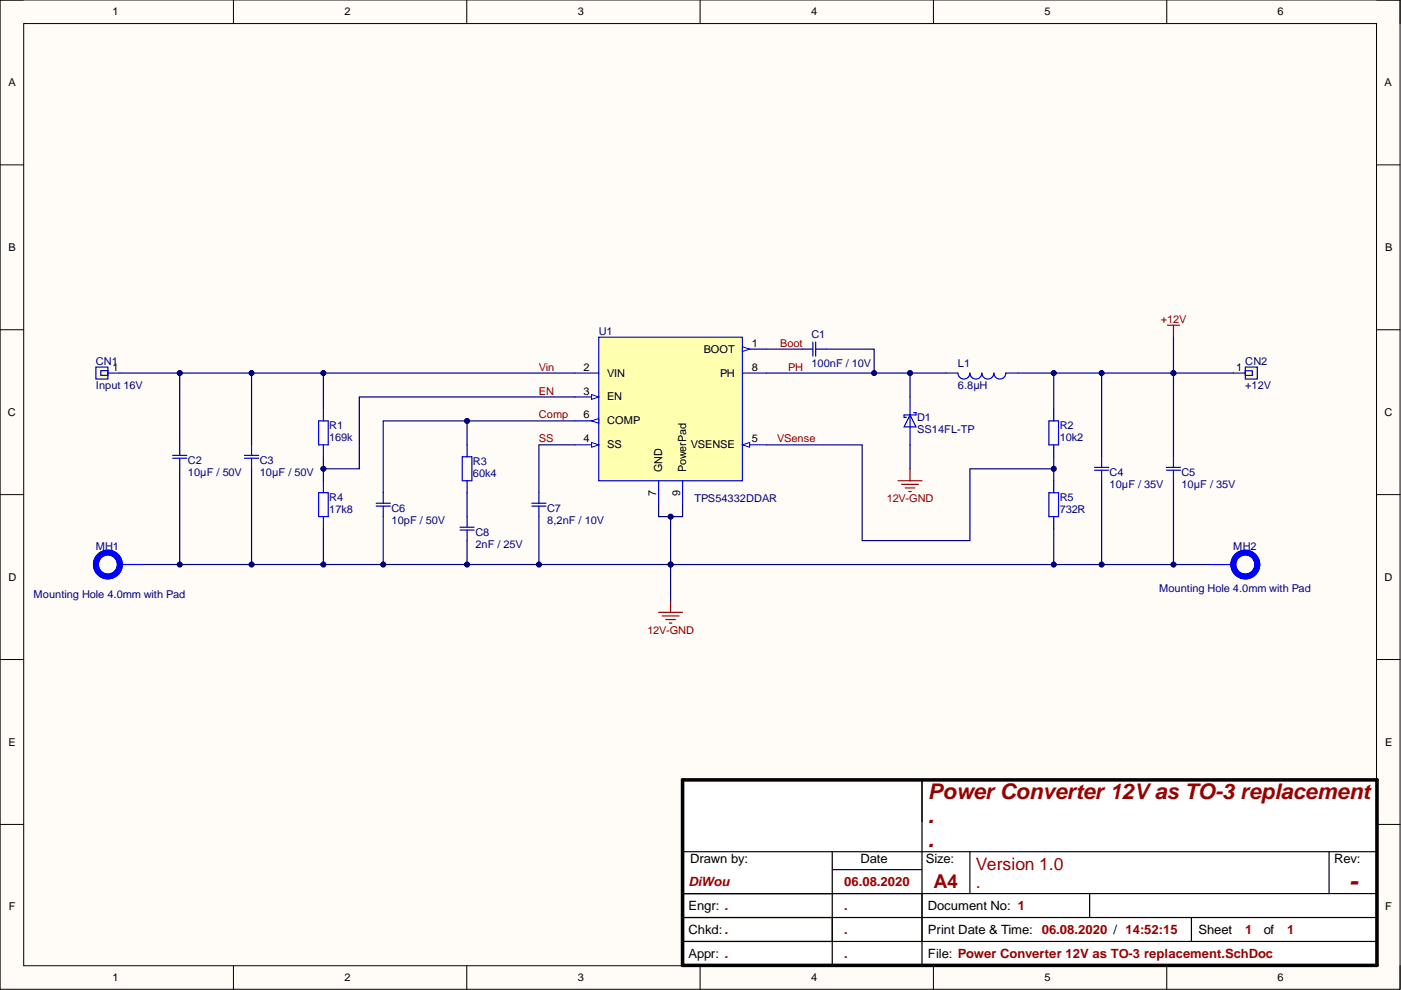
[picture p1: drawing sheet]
<svg xmlns="http://www.w3.org/2000/svg" width="297mm" height="210mm" viewBox="0 0 297 210" stroke-linecap="round" stroke-linejoin="round" font-family="sans-serif">
<path d="M0 0h296.8v209.7h-296.8z" fill-rule="evenodd" fill="#fffcf8"/>
<path d="M0 0h296.8v209.7h-296.8z" fill="none" stroke="#000" stroke-width=".21"/>
<path d="M5 5h286.8v199.8h-286.8z" fill-rule="evenodd" fill="#fffcf8"/>
<g fill="none" stroke="#000" stroke-width=".21">
<path d="M0 0h5M49.5 0v5M99 0v5M148.4 0v5M197.9 0v5M247.4 0v5M291.8 0h5v5M5 5h286.8v199.8h-286.8zM0 35h5M291.8 35h5M0 69.9h5M291.8 69.9h5"/>
<path d="M0 104.9h5M291.8 104.9h5M0 139.8h5M291.8 139.8h5M0 174.8h5M291.8 174.8h5M49.5 204.8v4.9M99 204.8v4.9M148.4 204.8v4.9M197.9 204.8v4.9M247.4 204.8v4.9M296.8 204.8v4.9"/>
</g>
<path d="M144.7 166.6h147.2v38.1h-147.2z" fill-rule="evenodd" fill="#fff"/>
<path d="M144.7 166.6h147.2v38.1h-147.2z" fill="none" stroke="#fff" stroke-width=".25"/>
<path d="M195.5 165.4v39.3M144.7 189.5h147.2M144.7 194.5h147.2M176.5 180.6v24.1M205.6 180.6v8.9M231 189.5v5M252.6 194.5v5.1M281.8 180.6v8.9M291.9 180.6h-147.2v19h147.2" fill="none" stroke="#000" stroke-width=".25"/>
<path d="M144.7 165.4h147.2v39.3h-147.2z" fill="none" stroke="#000" stroke-width=".75"/>
<path d="M176.5 184.4h19" fill="none" stroke="#000080" stroke-width=".25"/>
<path d="M139.6 129.8h5.1M140.4 130.6h3.6M141.2 131.4h2M141.9 132.1h.5M142.2 127.3v2.5" fill="none" stroke="#800000" stroke-width=".25"/>
<g fill="none" stroke="#00f" stroke-width="1.3">
<circle cx="22.9" cy="119.7" r="2.54"/>
<circle cx="264" cy="119.7" r="2.54"/>
</g>
<path d="M25.4 119.7h5.1M256.4 119.7h5.1" fill="none" stroke="#00f" stroke-width=".25"/>
<path d="M20.3 77.8h2.6v2.6h-2.6z" fill-rule="evenodd" fill="#ffffb0"/>
<path d="M20.3 77.8h2.6v2.6h-2.6zM21.4 78.6h1.5v1h-1.5zM22.9 79.1h2.5" fill="none" stroke="#00f" stroke-width=".25"/>
<path d="M264 77.8h2.6v2.6h-2.6z" fill-rule="evenodd" fill="#ffffb0"/>
<path d="M261.5 79.1h2.5M264 77.8h2.6v2.6h-2.6zM264 78.6h1.5v1h-1.5z" fill="none" stroke="#00f" stroke-width=".25"/>
<path d="M126.9 71.5h30.5v30.4h-30.5z" fill-rule="evenodd" fill="#ffffb0"/>
<path d="M126.9 71.5h30.5v30.4h-30.5zM157.4 74h5.1" fill="none" stroke="#00f" stroke-width=".25"/>
<path d="M157.4 73.5l1.5 .5-1.5 .5z" fill="#f8fcff"/>
<path d="M157.4 73.5l1.5 .5-1.5 .5z" fill="none" stroke="#00f" stroke-width=".21"/>
<path d="M121.9 79.1h5M121.9 84.2h5" fill="none" stroke="#00f" stroke-width=".25"/>
<path d="M125.4 83.7l1.5 .5-1.5 .5z" fill="#f8fcff"/>
<path d="M125.4 83.7l1.5 .5-1.5 .5z" fill="none" stroke="#00f" stroke-width=".21"/>
<path d="M121.9 94.3h5" fill="none" stroke="#00f" stroke-width=".25"/>
<path d="M125.4 93.8l1.5 .5-1.5 .5z" fill="#f8fcff"/>
<path d="M125.4 93.8l1.5 .5-1.5 .5z" fill="none" stroke="#00f" stroke-width=".21"/>
<path d="M157.4 94.3h5.1" fill="none" stroke="#00f" stroke-width=".25"/>
<path d="M157.4 94.3l1.5-.5v1z" fill="#f8fcff"/>
<path d="M157.4 94.3l1.5-.5v1z" fill="none" stroke="#00f" stroke-width=".21"/>
<path d="M121.9 89.2h5" fill="none" stroke="#00f" stroke-width=".25"/>
<path d="M125.4 89.2l1.5-.5v1z" fill="#f8fcff"/>
<path d="M125.4 89.2l1.5-.5v1z" fill="none" stroke="#00f" stroke-width=".21"/>
<g fill="none" stroke="#00f" stroke-width=".25">
<path d="M157.4 79.1h5.1M170.1 74h2.2M172.3 72.5v3M172.9 72.5v3M172.9 74h2.3M200.6 79.1h2.5a1.27 1.27 0 0 0 1.3 1.3 1.27 1.27 0 0 0 1.2-1.3 1.27 1.27 0 0 0 1.3 1.3 1.27 1.27 0 0 0 1.3-1.3 1.27 1.27 0 0 0 1.2 1.3 1.27 1.27 0 0 0 1.3-1.3 1.27 1.27 0 0 0 1.3 1.3 1.27 1.27 0 0 0 1.3-1.3h2.5M36.6 97.2h3M36.6 96.6h3M38.1 94.3v2.3M38.1 97.2v2.2M51.8 97.2h3M51.8 96.6h3"/>
<path d="M53.3 94.3v2.3M53.3 97.2v2.2M67.5 89.2h2.1v5.1h-2.1zM68.6 86.7v2.5M68.6 94.3v2.6M98 96.9h2v5h-2zM99 94.3v2.6M192.9 88l1.3 2.5h-2.5zM192.9 84.2v3.7M192.9 88v2.5M192.9 90.6v3.7M193.7 87.5h.5v.5h-2.5v.5h.5"/>
<path d="M222.4 89.2h2v5.1h-2zM223.4 86.7v2.5M223.4 94.3v2.6M232.1 99.7h3M232.1 99.1h3M233.6 96.9v2.2M233.6 99.7v2.2M247.3 99.7h3M247.3 99.1h3M248.8 96.9v2.2M248.8 99.7v2.2M67.5 104.5h2.1v5h-2.1z"/>
<path d="M68.6 101.9v2.6M68.6 109.5v2.6M79.8 107.3h3M79.8 106.7h3M81.3 104.5v2.2M81.3 107.3v2.2M97.5 111.8h3M97.5 112.4h3M99 101.9v2.6M99 109.5v2.3M99 112.4v2.2M112.8 107.3h3"/>
<path d="M112.8 106.7h3M114.3 104.5v2.2M114.3 107.3v2.2M139.6 101.9v5.1M144.7 101.9v5.1M222.4 104.5h2v5h-2zM223.4 101.9v2.6M223.4 109.5v2.6"/>
</g>
<path d="M247.5 68.9h2.6M248.8 68.9v2.6M192.9 99.4v2.5M190.4 101.9h5.1M191.2 102.7h3.5M191.9 103.5h2.1M192.7 104.2h.5" fill="none" stroke="#800000" stroke-width=".25"/>
<path d="M248.8 71.5v7.6" fill="none" stroke="#000080" stroke-width=".25"/>
<circle cx="248.8" cy="79.1" r=".51" fill="#000080"/>
<circle cx="248.8" cy="79.1" r=".51" fill="none" stroke="#000080" stroke-width=".21"/>
<path d="M25.4 79.1h96.5" fill="none" stroke="#000080" stroke-width=".25"/>
<circle cx="38.1" cy="79.1" r=".51" fill="#000080"/>
<circle cx="38.1" cy="79.1" r=".51" fill="none" stroke="#000080" stroke-width=".21"/>
<circle cx="53.3" cy="79.1" r=".51" fill="#000080"/>
<circle cx="53.3" cy="79.1" r=".51" fill="none" stroke="#000080" stroke-width=".21"/>
<circle cx="68.6" cy="79.1" r=".51" fill="#000080"/>
<circle cx="68.6" cy="79.1" r=".51" fill="none" stroke="#000080" stroke-width=".21"/>
<path d="M142.2 109.5v10.2h-111.7" fill="none" stroke="#000080" stroke-width=".25"/>
<circle cx="38.1" cy="119.7" r=".51" fill="#000080"/>
<circle cx="38.1" cy="119.7" r=".51" fill="none" stroke="#000080" stroke-width=".21"/>
<circle cx="53.3" cy="119.7" r=".51" fill="#000080"/>
<circle cx="53.3" cy="119.7" r=".51" fill="none" stroke="#000080" stroke-width=".21"/>
<circle cx="68.6" cy="119.7" r=".51" fill="#000080"/>
<circle cx="68.6" cy="119.7" r=".51" fill="none" stroke="#000080" stroke-width=".21"/>
<circle cx="81.3" cy="119.7" r=".51" fill="#000080"/>
<circle cx="81.3" cy="119.7" r=".51" fill="none" stroke="#000080" stroke-width=".21"/>
<circle cx="99" cy="119.7" r=".51" fill="#000080"/>
<circle cx="99" cy="119.7" r=".51" fill="none" stroke="#000080" stroke-width=".21"/>
<circle cx="114.3" cy="119.7" r=".51" fill="#000080"/>
<circle cx="114.3" cy="119.7" r=".51" fill="none" stroke="#000080" stroke-width=".21"/>
<circle cx="142.2" cy="119.7" r=".51" fill="#000080"/>
<circle cx="142.2" cy="119.7" r=".51" fill="none" stroke="#000080" stroke-width=".21"/>
<circle cx="142.2" cy="109.5" r=".51" fill="#000080"/>
<circle cx="142.2" cy="109.5" r=".51" fill="none" stroke="#000080" stroke-width=".21"/>
<path d="M121.9 84.2h-45.7v15.2h-7.6v-2.5" fill="none" stroke="#000080" stroke-width=".25"/>
<circle cx="68.6" cy="99.4" r=".51" fill="#000080"/>
<circle cx="68.6" cy="99.4" r=".51" fill="none" stroke="#000080" stroke-width=".21"/>
<path d="M121.9 89.2h-40.6v15.3" fill="none" stroke="#000080" stroke-width=".25"/>
<circle cx="99" cy="89.2" r=".51" fill="#000080"/>
<circle cx="99" cy="89.2" r=".51" fill="none" stroke="#000080" stroke-width=".21"/>
<path d="M121.9 94.3h-7.6v10.2M139.6 107v2.5h5.1v-2.5" fill="none" stroke="#000080" stroke-width=".25"/>
<circle cx="142.2" cy="109.5" r=".51" fill="#000080"/>
<circle cx="142.2" cy="109.5" r=".51" fill="none" stroke="#000080" stroke-width=".21"/>
<path d="M142.2 119.7h114.2" fill="none" stroke="#000080" stroke-width=".25"/>
<circle cx="142.2" cy="119.7" r=".51" fill="#000080"/>
<circle cx="142.2" cy="119.7" r=".51" fill="none" stroke="#000080" stroke-width=".21"/>
<circle cx="223.4" cy="119.7" r=".51" fill="#000080"/>
<circle cx="223.4" cy="119.7" r=".51" fill="none" stroke="#000080" stroke-width=".21"/>
<circle cx="233.6" cy="119.7" r=".51" fill="#000080"/>
<circle cx="233.6" cy="119.7" r=".51" fill="none" stroke="#000080" stroke-width=".21"/>
<circle cx="248.8" cy="119.7" r=".51" fill="#000080"/>
<circle cx="248.8" cy="119.7" r=".51" fill="none" stroke="#000080" stroke-width=".21"/>
<path d="M162.5 94.3h20.3v20.3h22.8v-15.2h17.8v2.5" fill="none" stroke="#000080" stroke-width=".25"/>
<circle cx="223.4" cy="99.4" r=".51" fill="#000080"/>
<circle cx="223.4" cy="99.4" r=".51" fill="none" stroke="#000080" stroke-width=".21"/>
<path d="M175.2 74h10.1v5.1h-22.8" fill="none" stroke="#000080" stroke-width=".25"/>
<circle cx="185.3" cy="79.1" r=".51" fill="#000080"/>
<circle cx="185.3" cy="79.1" r=".51" fill="none" stroke="#000080" stroke-width=".21"/>
<path d="M162.5 74h7.6M185.3 79.1h7.6v5.1" fill="none" stroke="#000080" stroke-width=".25"/>
<circle cx="192.9" cy="79.1" r=".51" fill="#000080"/>
<circle cx="192.9" cy="79.1" r=".51" fill="none" stroke="#000080" stroke-width=".21"/>
<circle cx="185.3" cy="79.1" r=".51" fill="#000080"/>
<circle cx="185.3" cy="79.1" r=".51" fill="none" stroke="#000080" stroke-width=".21"/>
<path d="M192.9 79.1h7.7" fill="none" stroke="#000080" stroke-width=".25"/>
<circle cx="192.9" cy="79.1" r=".51" fill="#000080"/>
<circle cx="192.9" cy="79.1" r=".51" fill="none" stroke="#000080" stroke-width=".21"/>
<path d="M215.8 79.1h45.7" fill="none" stroke="#000080" stroke-width=".25"/>
<circle cx="223.4" cy="79.1" r=".51" fill="#000080"/>
<circle cx="223.4" cy="79.1" r=".51" fill="none" stroke="#000080" stroke-width=".21"/>
<circle cx="233.6" cy="79.1" r=".51" fill="#000080"/>
<circle cx="233.6" cy="79.1" r=".51" fill="none" stroke="#000080" stroke-width=".21"/>
<circle cx="248.8" cy="79.1" r=".51" fill="#000080"/>
<circle cx="248.8" cy="79.1" r=".51" fill="none" stroke="#000080" stroke-width=".21"/>
<path d="M38.1 99.4v20.3" fill="none" stroke="#000080" stroke-width=".25"/>
<circle cx="38.1" cy="119.7" r=".51" fill="#000080"/>
<circle cx="38.1" cy="119.7" r=".51" fill="none" stroke="#000080" stroke-width=".21"/>
<path d="M38.1 79.1v15.2" fill="none" stroke="#000080" stroke-width=".25"/>
<circle cx="38.1" cy="79.1" r=".51" fill="#000080"/>
<circle cx="38.1" cy="79.1" r=".51" fill="none" stroke="#000080" stroke-width=".21"/>
<path d="M53.3 99.4v20.3" fill="none" stroke="#000080" stroke-width=".25"/>
<circle cx="53.3" cy="119.7" r=".51" fill="#000080"/>
<circle cx="53.3" cy="119.7" r=".51" fill="none" stroke="#000080" stroke-width=".21"/>
<path d="M53.3 79.1v15.2" fill="none" stroke="#000080" stroke-width=".25"/>
<circle cx="53.3" cy="79.1" r=".51" fill="#000080"/>
<circle cx="53.3" cy="79.1" r=".51" fill="none" stroke="#000080" stroke-width=".21"/>
<path d="M68.6 112.1v7.6" fill="none" stroke="#000080" stroke-width=".25"/>
<circle cx="68.6" cy="119.7" r=".51" fill="#000080"/>
<circle cx="68.6" cy="119.7" r=".51" fill="none" stroke="#000080" stroke-width=".21"/>
<path d="M68.6 99.4v2.5" fill="none" stroke="#000080" stroke-width=".25"/>
<circle cx="68.6" cy="99.4" r=".51" fill="#000080"/>
<circle cx="68.6" cy="99.4" r=".51" fill="none" stroke="#000080" stroke-width=".21"/>
<path d="M68.6 79.1v7.6" fill="none" stroke="#000080" stroke-width=".25"/>
<circle cx="68.6" cy="79.1" r=".51" fill="#000080"/>
<circle cx="68.6" cy="79.1" r=".51" fill="none" stroke="#000080" stroke-width=".21"/>
<path d="M81.3 109.5v10.2" fill="none" stroke="#000080" stroke-width=".25"/>
<circle cx="81.3" cy="119.7" r=".51" fill="#000080"/>
<circle cx="81.3" cy="119.7" r=".51" fill="none" stroke="#000080" stroke-width=".21"/>
<path d="M99 114.6v5.1" fill="none" stroke="#000080" stroke-width=".25"/>
<circle cx="99" cy="119.7" r=".51" fill="#000080"/>
<circle cx="99" cy="119.7" r=".51" fill="none" stroke="#000080" stroke-width=".21"/>
<path d="M99 89.2v5.1M99 104.5v5" fill="none" stroke="#000080" stroke-width=".25"/>
<circle cx="99" cy="89.2" r=".51" fill="#000080"/>
<circle cx="99" cy="89.2" r=".51" fill="none" stroke="#000080" stroke-width=".21"/>
<path d="M114.3 109.5v10.2" fill="none" stroke="#000080" stroke-width=".25"/>
<circle cx="114.3" cy="119.7" r=".51" fill="#000080"/>
<circle cx="114.3" cy="119.7" r=".51" fill="none" stroke="#000080" stroke-width=".21"/>
<path d="M142.2 119.7v7.6" fill="none" stroke="#000080" stroke-width=".25"/>
<circle cx="142.2" cy="119.7" r=".51" fill="#000080"/>
<circle cx="142.2" cy="119.7" r=".51" fill="none" stroke="#000080" stroke-width=".21"/>
<path d="M192.9 94.3v5.1M223.4 112.1v7.6" fill="none" stroke="#000080" stroke-width=".25"/>
<circle cx="223.4" cy="119.7" r=".51" fill="#000080"/>
<circle cx="223.4" cy="119.7" r=".51" fill="none" stroke="#000080" stroke-width=".21"/>
<path d="M223.4 96.9v2.5" fill="none" stroke="#000080" stroke-width=".25"/>
<circle cx="223.4" cy="99.4" r=".51" fill="#000080"/>
<circle cx="223.4" cy="99.4" r=".51" fill="none" stroke="#000080" stroke-width=".21"/>
<path d="M223.4 79.1v7.6" fill="none" stroke="#000080" stroke-width=".25"/>
<circle cx="223.4" cy="79.1" r=".51" fill="#000080"/>
<circle cx="223.4" cy="79.1" r=".51" fill="none" stroke="#000080" stroke-width=".21"/>
<path d="M233.6 101.9v17.8" fill="none" stroke="#000080" stroke-width=".25"/>
<circle cx="233.6" cy="119.7" r=".51" fill="#000080"/>
<circle cx="233.6" cy="119.7" r=".51" fill="none" stroke="#000080" stroke-width=".21"/>
<path d="M233.6 79.1v17.8" fill="none" stroke="#000080" stroke-width=".25"/>
<circle cx="233.6" cy="79.1" r=".51" fill="#000080"/>
<circle cx="233.6" cy="79.1" r=".51" fill="none" stroke="#000080" stroke-width=".21"/>
<path d="M248.8 101.9v17.8" fill="none" stroke="#000080" stroke-width=".25"/>
<circle cx="248.8" cy="119.7" r=".51" fill="#000080"/>
<circle cx="248.8" cy="119.7" r=".51" fill="none" stroke="#000080" stroke-width=".21"/>
<path d="M248.8 79.1v17.8" fill="none" stroke="#000080" stroke-width=".25"/>
<circle cx="248.8" cy="79.1" r=".51" fill="#000080"/>
<circle cx="248.8" cy="79.1" r=".51" fill="none" stroke="#000080" stroke-width=".21"/>
<text font-size="5.4" fill="#980000" x="285.9" y="188.8">-</text>
<g font-size="4.6" fill="#980000">
<text x="196.8" y="169.4">Power Converter 12Vas TO-3 replacement</text>
<text x="196.8" y="174.5">.</text>
<text x="196.8" y="179.6">.</text>
</g>
<text font-size="4.1" fill="#980000" x="197.9" y="188.3">A4</text>
<g font-size="3.6" fill="#980000">
<text x="206.9" y="184.4">Version 1.0</text>
<text x="206.9" y="188.2">.</text>
</g>
<g font-size="2.7">
<text x="146.3" y="183">Drawn by:</text>
<text x="182.5" y="183">Date</text>
<text x="196.3" y="183">Size:</text>
<text x="282.9" y="183">Rev:</text>
<text x="146" y="192.9">Engr: .</text>
<text x="146" y="198">Chkd:.</text>
<text x="196.8" y="192.9">Document No: 1</text>
<text x="196.8" y="198">Print Date &amp; Time:</text>
<text x="254.1" y="198">Sheet</text>
<text x="267.9" y="198">of</text>
<text x="146" y="203.1">Appr: .</text>
<text x="196.8" y="203.1">File: Power Converter 12V as TO-3 replacement.SchDoc</text>
</g>
<g font-size="2.7" fill="#980000">
<text x="146" y="187.8">DiWou</text>
<text x="179" y="187.8">06.08.2020</text>
<text x="179" y="192.9">.</text>
<text x="179" y="198">.</text>
<text x="220.9" y="198">06.08.2020 / 14:52:15</text>
<text x="264" y="198">1</text>
<text x="272.9" y="198">1</text>
<text x="179" y="203.1">.</text>
</g>
<g font-size="2.3">
<text x="23.9" y="3.2">1</text>
<text x="73" y="3.2">2</text>
<text x="122.5" y="3.2">3</text>
<text x="172" y="3.2">4</text>
<text x="221.5" y="3.2">5</text>
<text x="270.9" y="3.2">6</text>
<text x="1.8" y="18.3">A</text>
<text x="293.6" y="18.3">A</text>
<text x="1.8" y="53.2">B</text>
<text x="293.6" y="53.2">B</text>
<text x="149.2" y="74.8">BOOT</text>
<text x="159.4" y="73.5">1</text>
<text x="23.9" y="78.6">1</text>
<text x="123.7" y="78.6">2</text>
<text x="123.7" y="83.6">3</text>
<text x="128.7" y="79.8">VIN</text>
<text x="152.7" y="79.8">PH</text>
<text x="159.4" y="78.6">8</text>
<text x="262.1" y="78.6">1</text>
<text x="1.7" y="88.1">C</text>
<text x="123.7" y="88.7">6</text>
<text x="128.7" y="84.9">EN</text>
<text x="128.7" y="90">COMP</text>
<text x="293.6" y="88.1">C</text>
<text x="123.7" y="93.8">4</text>
<text x="128.7" y="95.1">SS</text>
<text x="146.5" y="95.1">VSENSE</text>
<text x="159.4" y="93.8">5</text>
<text x="140.4" y="100.1" transform="rotate(-90 140.4 100.1)">GND</text>
<text x="145.5" y="100.1" transform="rotate(-90 145.5 100.1)">PowerPad</text>
<text x="139.1" y="105.1" transform="rotate(-90 139.1 105.1)">7</text>
<text x="144.2" y="105.1" transform="rotate(-90 144.2 105.1)">9</text>
<text x="1.8" y="123.1">D</text>
<text x="293.6" y="123.1">D</text>
<text x="1.8" y="158.1">E</text>
<text x="293.6" y="158.1">E</text>
<text x="1.9" y="193">F</text>
<text x="293.6" y="193">F</text>
<text x="23.9" y="208">1</text>
<text x="73" y="208">2</text>
<text x="122.5" y="208">3</text>
<text x="172" y="208">4</text>
<text x="221.5" y="208">5</text>
<text x="270.9" y="208">6</text>
</g>
<g font-size="2.3" fill="#000080">
<text x="126.9" y="71">U1</text>
<text x="172" y="71.7">C1</text>
<text x="20.3" y="77.3">CN1</text>
<text x="172" y="77.8">100nF / 10V</text>
<text x="203.1" y="77.8">L1</text>
<text x="264" y="77.3">CN2</text>
<text x="20.3" y="82.4">Input 16V</text>
<text x="203.1" y="82.4">6.8µH</text>
<text x="264" y="82.4">+12V</text>
<text x="194.5" y="89.2">D1</text>
<text x="69.8" y="91">R1</text>
<text x="69.8" y="93.5">169k</text>
<text x="194.5" y="91.8">SS14FL-TP</text>
<text x="224.7" y="91">R2</text>
<text x="224.7" y="93.5">10k2</text>
<text x="39.9" y="98.4">C2</text>
<text x="39.9" y="100.9">10µF / 50V</text>
<text x="55.1" y="98.4">C3</text>
<text x="55.1" y="100.9">10µF / 50V</text>
<text x="100.3" y="98.6">R3</text>
<text x="100.3" y="101.2">60k4</text>
<text x="235.3" y="100.9">C4</text>
<text x="250.5" y="100.9">C5</text>
<text x="69.8" y="106.2">R4</text>
<text x="147.2" y="106.5">TPS54332DDAR</text>
<text x="224.7" y="106.2">R5</text>
<text x="235.3" y="103.4">10µF / 35V</text>
<text x="250.5" y="103.4">10µF / 35V</text>
<text x="69.8" y="108.8">17k8</text>
<text x="83" y="108.5">C6</text>
<text x="83" y="111">10pF / 50V</text>
<text x="100.8" y="113.6">C8</text>
<text x="116" y="108.5">C7</text>
<text x="116" y="111">8,2nF / 10V</text>
<text x="224.7" y="108.8">732R</text>
<text x="20.3" y="116.6">MH1</text>
<text x="100.8" y="116.1">2nF / 25V</text>
<text x="261.5" y="116.6">MH2</text>
<text x="245.8" y="125.5">Mounting Hole 4.0mm with Pad</text>
<text x="7.1" y="126.8">Mounting Hole 4.0mm with Pad</text>
</g>
<g font-size="2.3" fill="#800000">
<text x="246.1" y="68.4">+12V</text>
<text x="165.4" y="73.5">Boot</text>
<text x="114.2" y="78.6">Vin</text>
<text x="114.2" y="83.6">EN</text>
<text x="167.1" y="78.6">PH</text>
<text x="114.2" y="88.7">Comp</text>
<text x="114.2" y="93.8">SS</text>
<text x="164.8" y="93.8">VSense</text>
<text x="188" y="106.5">12V-GND</text>
<text x="137.3" y="134.4">12V-GND</text>
</g>
</svg>
